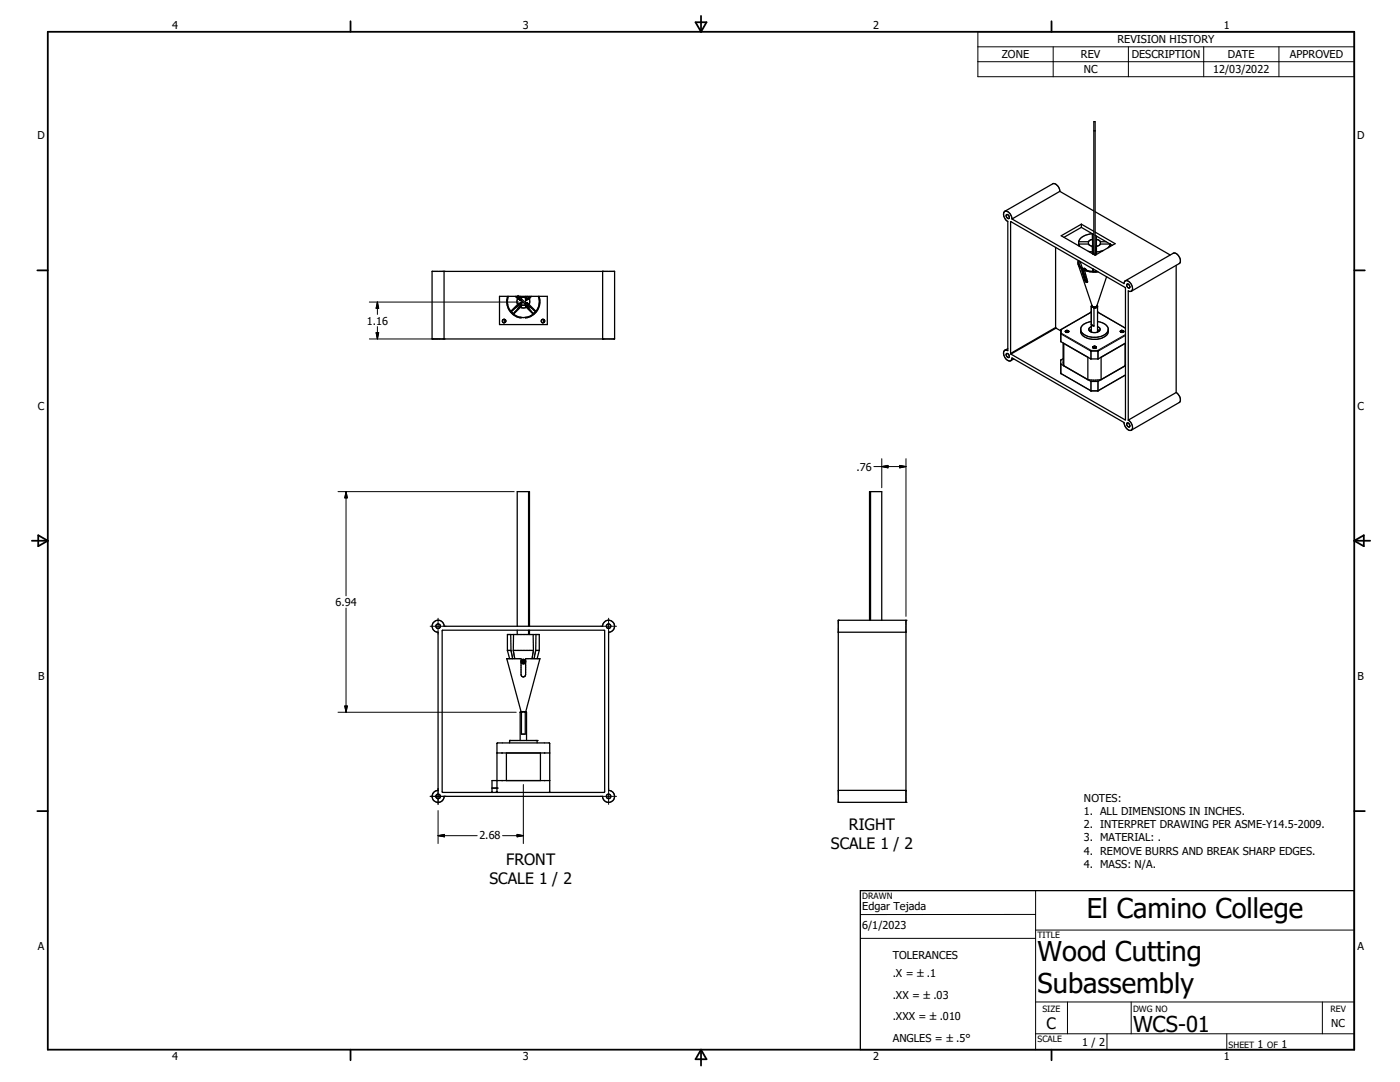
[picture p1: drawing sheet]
<svg xmlns="http://www.w3.org/2000/svg" width="279mm" height="216mm" viewBox="0 0 279 216" stroke-linecap="round" stroke-linejoin="round" font-family="sans-serif">
<g fill="none" stroke="#000" stroke-width=".25">
<path d="M211.5 38.2l6.8 3.9M211.5 38.2l-9.5 5.5M211.5 38.2a1.7 1.7 0 0 0-1.1-1.6l-.3 .1-9.6 5.5M218.3 26.1h.3M86.2 54.2h36.5v13.4h-36.5zM88.6 54.2h.1M88.6 54.2v13.4M101.3 59.1a3.3 3.3 0 0 0 2.7 4.3v-.1M101.4 59.1a3.2 3.2 0 0 0 .5 3M102.8 59.1l.5 .5M103.1 59.1l.6 .5M103.2 59.1h-3.5v5.7h9.5v-5.7h-5.6"/>
<path d="M103.3 59.6h.1M103.3 59.6l-.1 .4 .1 .8M103.4 59.7l.3 .1M103.4 59l2.3 2.2-.2 .2-2.3-2.2zM103.6 59.1l.3 .3M103.7 59.8h.1M103.7 59.8l.1 .1M103.8 59.9h.1M103.9 59.9l.1 .1M103.9 59.1l.1 .5M104 59.4h.1M104 59.9v1"/>
<path d="M104.1 59.4l.2-.1 .5 .1M104.8 59.4l.1 1M105 59.1l-.2 .3M105.1 59.7h.1M105.3 59.1l-.4 .5M105.5 59.7l-.6 .3M105.5 59.6h.1M105.6 59.6h.1M105.6 59.6l.1 .4-.1 .8M105.8 59.1l-.9 .8M106.1 59.1l-.5 .5M107.4 59.1a3.2 3.2 0 0 1-.4 3"/>
<path d="M107.6 59.1a3.3 3.3 0 0 1-2.7 4.3v-.1M120.3 54.2h.1M120.3 54.2v13.4M200.5 42.2a1.39 1.39 0 0 0 .6 2v25.8l-.6-.1M200.5 42.2a1.48 1.48 0 0 1 1.5 1.5M200.9 42.8h.2l.2 .3a.31 .31 0 0 1 .2 .3 .31 .31 0 0 1-.3 .2 .6 .6 0 0 1-.3-.8zM201.7 44.2l22.9 13.3v26.3M201.7 44.2v26.3M201.7 44.2v.1M202 43.7l22.3 12.9 .3-.6M210.7 49.4v15.9M215.2 52.8l2.8 8.3 .2 .2"/>
<path d="M215.2 52a1.35 1.35 0 0 0 .6 1.5M215.3 48.2h1.9M215.3 48.2v.8M215.4 52.1a1.23 1.23 0 0 0 .5 1.4M215.6 52.2l1.3 4M215.8 53.5l.6 2.4 .4 .4h.2M215.8 45.4l-3.5 1.9M215.8 44.7v.7M215.8 44.7l-4 2.3 6.8 3.9M215.8 45.4l2.5 1.4M215.8 44.7l2.5 1.5M215.9 53.5l.7 2.3 .4 .4"/>
<path d="M215.9 53.5h-.1M216.4 53.9l.6 2.4M216.4 53.9l.2-.1 1.5 .4M216.4 53.9l.3 .1a5.3 5.3 0 0 0 2.5 .3M216.4 54l-.1-.5 .6 .5M216.4 54h.1M217 56.2v.1M217.2 48.2l.1 .6M217.3 48.8l.7 .4v1.1l-.8-.2M217.3 48.8l-2-.1 .2 .5M218 46.6l-.9 .2a2.33 2.33 0 0 0-1.8 1.4M218 47.8l.1 2.9"/>
<path d="M218 47.8v-1.1l.1 2.5M218 47.8l-.5 .1-.3 .3M218 49.3v.2M218 50.2l.1 .4M218.1 49.5v1M218.1 53.7v.5M218.1 50.6h.2M218.1 50.5h.2M218.1 50.5v.2M218.1 54.2h.6M218.2 53.7l-.1 .1M218.2 53.8v.4"/>
<path d="M218.2 53.8v.1M218.2 53.7v.1M218.3 50.8v-26.5h.3v26.6M218.6 50.6h.1M218.6 50.5h.1M218.6 47l3.4 1.9M218.6 46.3l3.9 2.3-3.9 2.3M218.6 42.2l14.9 8.7M218.6 54v.2M218.7 54v.2M218.7 50.8l.1-3.7-.1 3.7M218.8 47.8l.5 .1 .3 .3"/>
<path d="M218.8 49.9v.9M219 54.2h-.3M219.6 48.8l-.8 .4v1.6M219.6 48.2h1.1M219.6 48.2v.6M220.1 50l-1.3 .3M220.8 55.2l-1.9 5.9-.2 .2h-.5M221.6 48.7l-2 .1M221.6 48.7l-.5 .8M221.6 48.7v.5M224.6 56a1.4 1.4 0 0 1 1.2 2.1M224.6 56l9.5-5.5a1.43 1.43 0 0 1 1.5 1.4l-.1 .4-.2 .3-9.5 5.5"/>
<path d="M224.9 56.7a.45 .45 0 0 1 .5 .2 .45 .45 0 0 1 0 .6 .6 .6 0 0 1-.5-.8zM225.8 58.1l-.6-.1v25.8M234.7 53v25.3M88.6 67.6h.1M100.3 64.3l.2 .1M100.3 64.3a.35 .35 0 0 1 .1-.6 .35 .35 0 0 1 .5 .3 .35 .35 0 0 1-.4 .4M100.3 64.3l.1 .1M100.4 63.8l.4 .1M100.5 64.4h.1M100.7 63.8l.2 .2M100.8 64.3l-.2 .1M100.8 64.3l-.1 .1"/>
<path d="M100.8 63.9h.1M100.9 64.2l-.1 .1M100.9 64v.2M100.9 64h.1M100.9 64.1v.1M101.9 62.1l.1 .1M102.1 62.2l.4 .4M102.5 62.7a3.1 3.1 0 0 0 3.9 0M103.3 60.8l-1.4 1.3M103.6 60.6l-.3 .2M103.6 60.6h.1M103.7 61.2l-1.2 1.5"/>
<path d="M103.7 61.2v.1M103.7 61.2h.2M103.7 60.5h.1M103.8 60.7h.1M103.8 60.7l-1.8 1.5M103.9 61.3h.1M103.9 60.4l-.2 .2M103.9 60.4h.1M104 60.4h.1M104 60.9h.1M104 60.5l-.2 .2M104 60.8l-.3 .4"/>
<path d="M104 60.9h.9M104 60.9l-.3 .3M104.1 61l-.2 .3M104.8 61l.1 .2M104.9 60.9h.1M104.9 60.4h.1M104.9 60.8v.1M104.9 60.9l.3 .3M105 61.2v.1M105 61.3h.1M105 61.3l1.4 1.4M105 60.4h.1"/>
<path d="M105 60.9l.2 .3M105 61.3a1.14 1.14 0 0 1-1.1 0l-1.4 1.4M105 61.2h.2M105.1 60.5h.1M105.2 61.3h.1M105.2 60.6l.4 .2M105.2 60.8l1.7 1.4M105.2 61.2l1.2 1.4M105.2 61.2v.1M105.6 60.8l1.4 1.3M106.5 62.6l-.1 .1M106.9 62.2l-.5 .4"/>
<path d="M107 62.1l-.1 .1M108.1 64.3l.2 .1M108.2 63.8h.3M108.2 63.8l-.2 .3 .1 .2M108.2 63.8a.34 .34 0 0 1 .5 .1 .34 .34 0 0 1-.3 .5M108.3 64.4h.1M108.5 63.8v.1M108.5 64.3l-.1 .1M108.5 63.8l.1 .4M108.6 64.2l-.1 .1M108.6 64.1v.1M120.3 67.6h.1"/>
<path d="M200.5 69.9a1.42 1.42 0 0 0 1.1 2.1h.1M200.9 70.6a.51 .51 0 0 1 .5 .2 .51 .51 0 0 1-.1 .5 .53 .53 0 0 1-.4-.7zM201.1 69.6l-.6 .3M201.7 70.5v.2M201.7 72l.3-.6 22.3 12.9v.2a1.43 1.43 0 0 0 1.5 1.3M201.7 70.7l22.9 13.1M202.3 71.6l-.6 .4M210.7 65.3l-9 5.2M210.7 65.3v.2M210.7 65.5l1 .5M210.7 65.5l-9 5.2M211.7 72.6l6 3.5h1.4l5.5-3.1"/>
<path d="M211.7 68.1v.1M211.7 71.8v2.7l6 3.5M211.7 68.2l6 3.4h1.5l5.4-3.1M211.8 65.8l-.1 2.3M212.2 71.6l-.5 .2M212.2 68.4v4l.1 .6M212.3 73l4.8 2.8M212.3 68.5v4.5M212.6 66.1v.1M212.7 66.2h.1M212.7 66.2v.1M212.7 66.1l-.1 .1"/>
<path d="M212.7 66l-.1 .1M212.7 66h.1M212.7 66.3h.4M212.7 66.1h.1M212.8 66.1h.1M212.8 66.1h-.1M212.8 66.1h.2M212.8 66.1l.4 .1M212.8 66.1l-.1 .1M212.9 66h-.2M212.9 65.9l-.2 .1M212.9 66.2h-.2"/>
<path d="M212.9 66.2l-.1 .1h.1M212.9 66.2h.1M212.9 66.2l.3 .1M212.9 66h.1M212.9 66.3h.1M212.9 66.2l.2 .1M212.9 66.3h.2M213 65.9l.1 .1M213 65.9l-.2 .1M213 65.9l.2 .1M213 66l.2 .2M213 66l-.3 .1"/>
<path d="M213 66h.1M213 66.1h.1M213 66.1l.2 .1M213.1 66.3h.1M213.1 66l.1 .1M213.1 66h.1M213.2 66.3h-.1M213.2 66.3h.1M213.2 66h.1M213.2 66.1h.1M213.2 66l.1 .1-.2 .2M213.2 66v.2"/>
<path d="M213.2 66.2h.1M217.1 75.8l1.1 .1 1.5-.1M217.1 71.3v4.5M217.4 66a1.59 1.59 0 0 0 2 0M217.7 78h.1M217.8 78h1.3M217.8 61.2h.2M217.8 64.2a1.9 1.9 0 0 0-2.1 2.1 2.72 2.72 0 0 0 3 1.4 2.32 2.32 0 0 0 2.5-1.6 1.93 1.93 0 0 0-2.2-1.9M217.8 65.2a.54 .54 0 0 0-.4 .8M217.8 62.3l-6 3.4M217.8 65.8l-.4 .2M217.8 64.7l.5 .3z"/>
<path d="M217.9 60.9l-.1 .2v5.2M217.9 61l.1 .2M218 61.2l.1 .1M218.1 61.2v.1M218.1 69.3h.1M218.1 69.3v.1M218.1 69.4h.1M218.1 69.4h.6M218.1 69.4l.2 .1M218.1 61.3l.2 .2M218.1 61.3h.1M218.2 69.3h-.1"/>
<path d="M218.2 69.4h.1M218.2 69.4h.3M218.2 69.3l.5 .1M218.3 69.1h.3M218.3 69.1l-.2 .2M218.3 69.4h-.2M218.3 69.5h.3M218.3 69.4l.3 .1M218.3 69.1l-.1 .1M218.3 69.2v.1M218.3 69.1l.3 .1M218.3 69.4l-.1 .1"/>
<path d="M218.3 61.5v3.5M218.5 69.2l-.3 .1M218.5 69.1l.2 .1M218.5 69.4l.1 .1M218.6 69.2l.1 .1M218.6 69.3h-.5M218.6 69.3h.1M218.6 69.5h.1M218.6 69.1l.1 .1M218.7 69.3v.1M218.7 69.4l-.1 .1M218.7 69.2h.1"/>
<path d="M218.7 69.2v.1M218.7 61.2l-.5 .1M218.7 69.4h.1M218.7 69.2l.1 .2-.2 .1M218.9 61v.2M218.9 60.9l.1 5.4M219 65.2a.54 .54 0 0 1 .4 .8M219 62.3l5.6 3.2M219 65.8l.4 .2M219 61.2l-.7 .3M219.1 78h.1M219.7 71.3v4.5"/>
<path d="M221.2 65.7a2.24 2.24 0 0 1-2.5 1.6 2.95 2.95 0 0 1-3-1.4M223.6 66.2h.1M223.6 66.1h.1M223.6 66.2l.5 .1M223.7 66.2h-.1M223.7 66.1h-.1M223.7 66l-.1 .1M223.7 66.1h.1M223.8 66h-.1M223.8 66.1l.4 .2-.2-.1M223.8 66.1l-.1 .1M223.8 66.2h-.1"/>
<path d="M223.8 66l-.1 .1M223.8 66h.1M223.8 66.1h-.1M223.8 65.9l-.1 .1M223.9 66.1h.1M223.9 66.2l.2 .1M223.9 66.2l-.2 .1M223.9 66h.2M223.9 66.3h.2M223.9 66.3h-.2M223.9 65.9l-.1 .1M223.9 65.9l.3 .1"/>
<path d="M223.9 65.9l.2 .1M223.9 66l.2 .1M223.9 66.1h.2M224.1 66h.1M224.1 66l.1 .1M224.1 66.1h.1M224.1 66.1l.1 .1M224.2 66.2h.1M224.2 66.3h-.1M224.2 66h.1M224.2 66.1v.1M224.2 66v.1"/>
<path d="M224.2 66l.1 .1-.1 .2M224.2 66.1h.1M224.2 66.2v.1M224.5 68.5v4.5M224.5 73l-4.8 2.8M224.6 74.8l-5.5 3.2M224.6 72.8l-.1 .2M234.7 78.3l.2 .1a1.34 1.34 0 0 1 .4 1.9l-9.5 5.5M234.7 78.3l-9.5 5.5M105.5 98.1v26.9M173.7 98.1v25.7M224.6 83.8h.1"/>
<path d="M224.9 84.5v-.1a.51 .51 0 0 1 .5 .8 .57 .57 0 0 1-.5-.7zM225.2 83.8l.7 .8a.96 .96 0 0 1-.1 1.2M86.5 124.2a1.19 1.19 0 0 1 1.3-.4 1.19 1.19 0 0 1 .8 1.2h31.7a1.19 1.19 0 0 1 1.2-1.2 1.19 1.19 0 0 1 1.1 1.2 1.19 1.19 0 0 1-1.1 1.2v31.5a1.2 1.2 0 0 1 1.2 1.2 1.2 1.2 0 0 1-1.2 1.2 1.2 1.2 0 0 1-1.2-1.2h-31.7a1.2 1.2 0 0 1-1.2 1.2 1.2 1.2 0 0 1-1.2-1.2 1.2 1.2 0 0 1 1.2-1.2v-31.5a1.2 1.2 0 0 1-.9-2zM88.3 125.7h32.3l.1 .1v32.2l-.1 .1h-32.3zM101.1 131.4l2.9 10.6M101.2 131.4h2.8v3.2a.46 .46 0 0 0 .4 .5 .46 .46 0 0 0 .5-.5v-3.2h2.9l-2.9 10.6M101.3 129.8v-3.2h6.3v3.2M101.3 129.8h.7M101.3 129.8l.4 1.6M101.9 126.6l.1 3.2M102 129.8l.3 1.6M102.4 129.8l.3 1.6"/>
<path d="M102.4 129.8h4.1M102.5 126.6l-.1 3.2M103.2 125v-26.9h2.5v26.9M103.2 125.7v.9M104.1 132.3l.3-.1 .2 .3M104.2 131.7l-.2 .3a.47 .47 0 0 0 .6 .5M104.2 132.1v.1M104.2 131.7l.1 .3-.3 .1M104.3 131.6l-.1 .1M104.3 131.6l.5 .1M104.3 131.6l.2 .3 .3-.2M104.4 131.7l-.2 .1"/>
<path d="M104.6 132.2l.1 .2M104.6 132.2l-.1 .1M104.7 131.8v.1M104.7 132.4l-.1 .1M104.8 131.7l.1 .3M104.9 131.9l-.3 .1v.2M104.9 132.1l-.2 .3M105.5 125.7v.9M105.7 125.7v.9M106.4 126.6l.1 3.2M106.5 129.8l-.3 1.6M106.9 129.8h.7"/>
<path d="M106.9 129.8l-.3 1.6M107 126.6l-.1 3.2M107.6 129.8l-.4 1.6M167.3 123.8h.1M167.3 123.8h13.5M167.3 123.8v36.3M167.3 126.2h13.5M173.5 123.8v-25.7h2.5v25.7M180.8 123.8h.1M180.8 123.8v36.3M98.2 157.3h1M99.1 158v.1"/>
<path d="M99.2 157.3h.1M99.2 158.1h.1M99.2 150.2h10.5M99.2 148.3v9.8M99.3 148.3h10.4l-.1 9.8M99.3 148.3h-.1M101.1 150.2v5.6M101.7 147.8h.1M101.7 147.8h5.5M101.7 147.8v.4M103.8 142.1h.3M103.8 142.1l.1-.1h1.1l.1 .1"/>
<path d="M103.8 142.1v5.7M104.1 142.1l.3-.1 .4 .1M104.1 142.1v4.4h.7v-4.4M104.8 142.1h.3M105.1 142.1v5.7M107.2 147.8h.1M107.2 147.8v.4M107.9 150.2v5.6M109.7 155.8h-11.5l.1 2.3M167.3 157.7h13.5M167.3 160.1h.1M167.3 160.1h13.5"/>
<path d="M171.7 177.7h98.6v31.8h-98.6zM180.8 160.1h.1"/>
<circle cx="87.4" cy="124.9" r=".45"/>
<circle cx="121.5" cy="124.9" r=".45"/>
<circle cx="87.4" cy="158.9" r=".46"/>
<circle cx="121.5" cy="158.9" r=".45"/>
</g>
<g fill="none" stroke="#000" stroke-width=".2">
<path d="M195.2 6.3h75.1v9h-75.1zM195.2 9.3h75.1M195.2 12.3h75.1M210.2 9.3v6M225.2 9.3v6M240.2 9.3v6M255.2 9.3v6M216.5 55.7l-.1 .1M73.7 60.3h29.9M73.7 67.6h14.1M75.1 66.4h.5l-.3 1.2zM75.3 60.3v2.4"/>
<path d="M75.3 65.2v2.4M75.3 60.3l.3 1.2h-.5zM211.7 74.5h.1M211.7 72.7v1.8M211.7 74.5l.1 .1M211.7 74.5l6 3.4M211.8 65.7v.1M211.8 66.5l-.1 1.7M211.8 65.8v.7M211.8 66.5l6 3.4M211.8 66.5l-.1 .1 6 3.5M211.8 66.5h.1"/>
<path d="M211.8 65.8l-.1 .1M217.7 70v1.6M217.7 76.1v1.9M217.7 77.9l1.4 .1M217.7 62.3l-5.9 3.5M217.8 69.9v1.7M217.8 76.1v1.9M217.8 69.9h1.3M217.8 69.9l-.1 .1M219 62.3h.1M219.1 69.9v1.7M219.1 76.1v1.9"/>
<path d="M219.1 62.3l5.5 3.2M219.1 69.9l.1 .1M219.1 62.3h.1M219.2 77.9l-.1 .1M219.2 70.1v1.5M219.2 76.1v1.8M219.2 78h-.1M219.2 70.1h-1.5M224.6 74.8l-5.4 3.1M224.6 66.7l-5.5 3.2M224.6 66.9l-5.4 3.2M67.5 98.1h35.1"/>
<path d="M69.1 98.1v20.8M69.1 98.1l.2 1.2h-.5zM174.4 93.1h6.4M176 93.1l1.2-.2v.5zM176 91.5v5.8M179.6 92.9l1.2 .2-1.2 .3zM180.8 91.5v31.5M69.1 121.3v20.8M85.8 125h3.2M87.4 123.4v3.1M119.9 125h3.1M121.5 123.4v3.1"/>
<path d="M67.5 142.1h35.5M68.8 140.9h.5l-.2 1.2zM85.8 158.9h3.2M87.4 157.3v3.2M104.4 156.5v11.8M119.9 158.9h3.1M121.5 157.3v3.2M87.4 161.7v6.6M87.4 166.7h7.8M87.4 166.7l1.3-.2v.5zM100.3 166.7h4.1M103.2 166.5l1.2 .2-1.2 .3z"/>
<path d="M206.7 177.7v31.8M171.7 187.2h35M206.7 182.5h-35M206.7 199.9h63.6M206.7 185.6h63.6M213 199.9v6.4M225.8 199.9v6.4M263.9 199.9v6.4M206.7 206.3h63.6M220.9 206.3v3.2M244.8 206.3v3.2"/>
</g>
<g fill="none" stroke="#000" stroke-width=".36">
<path d="M9.5 6.3h260.8v203.2h-260.8zM70 4.2v2.1M138.8 4.4h2.2l-1.1 1.9zM139.9 3.2v3.1M209.9 4.2v2.1M7.5 54h2M270.3 54h2.1M6.4 107.9h3.1M7.6 106.8l1.9 1.1-1.9 1.1zM270.3 107.9h3.1M270.3 107.9l1.9-1.1v2.2zM7.5 161.8h2"/>
<path d="M270.3 161.8h2.1M70 209.5v2.1M139.9 209.5v3.1M139.9 209.5l1.1 1.9h-2.2zM209.9 209.5v2.1"/>
</g>
<path d="M75.1 66.4h.5l-.3 1.2zM75.3 60.3l.3 1.2h-.5zM69.1 98.1l.2 1.2h-.5zM176 93.1l1.2-.2v.5zM179.6 92.9l1.2 .2-1.2 .3zM68.8 140.9h.5l-.2 1.2zM87.4 166.7l1.3-.2v.5zM103.2 166.5l1.2 .2-1.2 .3z" fill="#000" stroke="#000" stroke-width=".2"/>
<g font-size="5.4">
<text x="216.9" y="183.1">El Camino College</text>
<text x="207.1" y="191.7">Wood Cutting</text>
<text x="207.1" y="198.2">Subassembly</text>
</g>
<text font-size="4.4" x="226.1" y="205.8">WCS-01</text>
<g font-size="3.1">
<text x="169.4" y="165.6">RIGHT</text>
<text x="101" y="172.7">FRONT</text>
<text x="165.8" y="169.4">SCALE 1 / 2</text>
<text x="97.7" y="176.4">SCALE 1 / 2</text>
<text x="208.9" y="205.3">C</text>
</g>
<g font-size="2.2">
<text x="34.4" y="5.9">4</text>
<text x="104.4" y="5.9">3</text>
<text x="174.3" y="5.9">2</text>
<text x="244.2" y="5.9">1</text>
<text x="199.9" y="11.6">ZONE</text>
<text x="215.7" y="11.6">REV</text>
<text x="223" y="8.7">REVISION HISTORY</text>
<text x="225.8" y="11.6">DESCRIPTION</text>
<text x="245.1" y="11.6">DATE</text>
<text x="257.4" y="11.6">APPROVED</text>
<text x="216.3" y="14.6">NC</text>
<text x="242.1" y="14.5">12/03/2022</text>
<text x="7.5" y="27.8">D</text>
<text x="270.9" y="27.8">D</text>
<text x="73.2" y="64.8">1.16</text>
<text x="7.6" y="81.7">C</text>
<text x="270.9" y="81.7">C</text>
<text x="170.9" y="93.9">.76</text>
<text x="67" y="120.9">6.94</text>
<text x="7.6" y="135.6">B</text>
<text x="270.9" y="135.6">B</text>
<text x="216.3" y="160.1">NOTES:</text>
<text x="95.7" y="167.5">2.68</text>
<text x="216.3" y="162.6">1. ALL DIMENSIONS IN INCHES.</text>
<text x="216.3" y="165.3">2. INTERPRET DRAWING PER ASME-Y14.5-2009.</text>
<text x="216.3" y="167.9">3. MATERIAL: .</text>
<text x="216.3" y="170.5">4. REMOVE BURRS AND BREAK SHARP EDGES.</text>
<text x="216.3" y="173.1">4. MASS: N/A.</text>
<text x="172" y="181.6">Edgar Tejada</text>
<text x="172" y="185.4">6/1/2023</text>
<text x="7.6" y="189.6">A</text>
<text x="178.2" y="191.3">TOLERANCES</text>
<text x="270.9" y="189.6">A</text>
<text x="178.2" y="195">.X = `.1</text>
<text x="178.2" y="199.3">.XX = `.03</text>
<text x="178.2" y="203.6">.XXX = `.010</text>
<text x="178.2" y="207.9">ANGLES = `.5°</text>
<text x="215.9" y="208.7">1 / 2</text>
<text x="251" y="209">1</text>
<text x="255.7" y="209">1</text>
<text x="265.7" y="205">NC</text>
<text x="34.4" y="211.5">4</text>
<text x="104.4" y="211.5">3</text>
<text x="174.3" y="211.5">2</text>
<text x="244.2" y="211.5">1</text>
</g>
<g font-size="1.7">
<text x="172" y="179.4">DRAWN</text>
<text x="207.1" y="187.2">TITLE</text>
<text x="208.1" y="201.9">SIZE</text>
<text x="226.1" y="201.9">DWG NO</text>
<text x="265.5" y="201.9">REV</text>
<text x="207.1" y="207.9">SCALE</text>
<text x="245.2" y="209">SHEET</text>
<text x="252.9" y="209">OF</text>
</g>
</svg>
